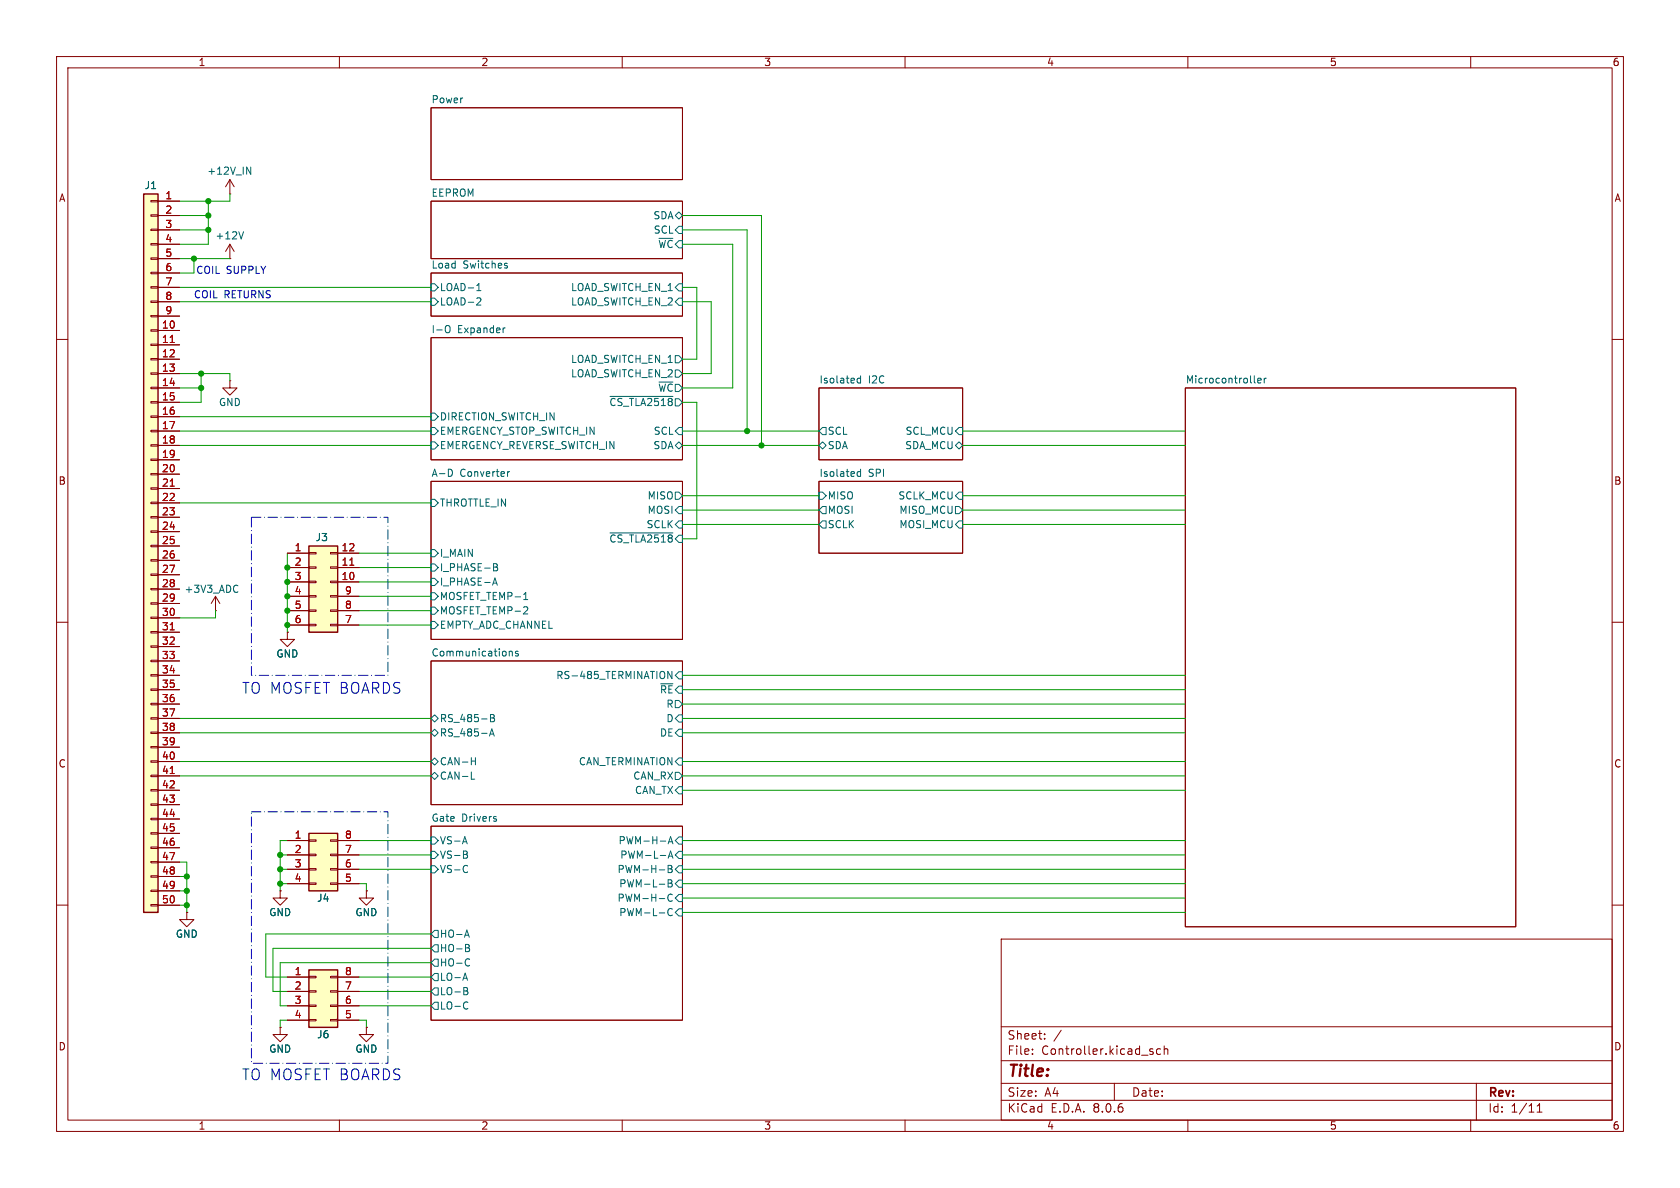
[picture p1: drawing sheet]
<svg xmlns="http://www.w3.org/2000/svg" width="297mm" height="210mm" viewBox="0 0 297 210" stroke-linecap="round" stroke-linejoin="round" font-family="sans-serif">
<g fill="none" stroke="#840000" stroke-width=".18">
<path d="M10 10h277v190h-277zM12 12h273v186h-273zM60 10v2M76.2 19.1h44.4v12.7h-44.4zM110 10v2M160 10v2M210 10v2M260 10v2M76.2 35.6h44.4v10.1h-44.4zM10 60h2M76.2 59.7h44.4v21.6h-44.4zM76.2 48.3h44.4v7.6h-44.4z"/>
<path d="M285 60h2M144.8 68.6h25.4v12.7h-25.4zM209.5 68.6h58.5v95.2h-58.5zM76.2 85.1h44.4v27.9h-44.4zM144.8 85.1h25.4v12.7h-25.4zM10 110h2M76.2 116.8h44.4v25.4h-44.4zM285 110h2M10 160h2M76.2 146.1h44.4v34.2h-44.4zM285 160h2M33 161.3v1.3h1.3l-1.3 1.2-1.3-1.2h1.3"/>
<path d="M33 161.3h.1M177 166h108v32h-108zM49.5 181.6v1.3h1.3l-1.3 1.3-1.2-1.3h1.2M49.5 181.6h.1M60 198v2M64.8 181.6v1.3h-1.3l1.3 1.3 1.2-1.3h-1.2M64.8 181.6h.1M110 198v2M160 198v2M177 194.5h108M177 191.5h108M177 187.5h108"/>
<path d="M177 181.5h108M182.5 186.3v.1M182.5 185.5v.1M184.7 183.6v.1M184.7 182.8v.1M187.6 182.1l-1.3 2M197 191.5v3M203.5 185.9l.3 .1 .1 .2-.2 .2h-.3M203.5 185.4l.3 .1M205.2 185.5l-.5-.1-.2 .3v.4l.1 .2h.6M205.8 185.5l.2-.1 .4 .1 .1 .9M205.8 184.9v1.5"/>
<path d="M210 198v2M260 198v2M261 191.5v6.5M271.7 196.6h.9M271.7 195.5l.5-.4v1.5"/>
</g>
<g fill="none" stroke="#006464" stroke-width=".18">
<path d="M119.4 38.1l.6-.6 .6 .6-.6 .6zM76.2 52.7h.6l.7 .6-.7 .7h-.6zM76.2 50.2h.6l.7 .6-.7 .6h-.6zM79 57.5a.43 .43 0 0 1 .6 .5v.4a.43 .43 0 0 1-.6 .4M84.3 51.4h.7M84.3 50.5l.4-.4v1.3M84.5 52.6l.4 .1 .1 .3-.8 .9h.8M89.3 58h-.2M89.4 47h.3v.2l-.2 .2h-.2M89.4 46.5l.3 .1M119.4 40.6l.6-.6h.6v1.3h-.6zM119.4 53.3l.6-.6h.6v1.3h-.6z"/>
<path d="M120 50.2h.6v1.2h-.6l-.6-.6zM76.2 75.6h.6l.7 .6-.7 .6h-.6zM76.2 73h.6l.7 .7-.7 .6h-.6zM76.2 78.1h.6l.7 .6-.7 .7h-.6zM107.8 70.1h11.2M119.4 78.7l.6-.6 .6 .6-.6 .7zM119.4 76.2l.6-.6h.6v1.2h-.6zM119.4 65.4h.6l.6 .6-.6 .7h-.6zM119.4 62.9h.6l.6 .6-.6 .6h-.6zM144.8 78.7l.6-.6 .6 .6-.6 .7zM145.4 75.6h.6v1.2h-.6l-.6-.6zM152.1 66.4v1.3"/>
<path d="M152.1 66.9h-.3l-.3 .2 .2 .5h.4M168.9 78.7l.6-.6 .7 .6-.7 .7zM169.5 75.6h.7v1.2h-.7l-.6-.6zM221.7 67.5l.2 .2M222.4 67.3l.6-.1-.1-.3h-.4l-.1 .1v.6h.5M223.5 66.9v.8M223.9 66.9l-.4 .2M76.2 88.3h.6l.7 .6-.7 .6h-.6zM76.2 99.7h.6l.7 .6-.7 .7h-.6zM76.2 97.2h.6l.7 .6-.7 .6h-.6zM79.7 83l.3 .5-.3 .7M87.3 99.6l.6 .2v.2l-.2 .2"/>
<path d="M89.7 83.4v.8M90.1 83.4l-.4 .2M107.8 94.2h11.2M119.4 92.7l.6-.6h.6v1.2h-.6zM119.4 87h.6l.6 .6-.6 .7h-.6zM120 89.5h.6v1.3h-.6l-.6-.6zM144.8 87h.6l.6 .6-.6 .7h-.6zM145.4 89.5h.6v1.3h-.6l-.6-.6zM145.4 92.1h.6v1.2h-.6l-.6-.6zM152.1 83.4h-.3l-.3 .2 .2 .6h.4M152.1 82.9v1.3M168.9 89.5h.6l.7 .7-.7 .6h-.6z"/>
<path d="M169.5 87h.7v1.3h-.7l-.6-.7zM169.5 92.1h.7v1.2h-.7l-.6-.6zM76.2 109.9h.6l.7 .6-.7 .6h-.6zM76.2 104.8h.6l.7 .6-.7 .6h-.6zM76.2 107.3h.6l.7 .7-.7 .6h-.6zM76.2 102.2h.6l.7 .7-.7 .6h-.6zM87.1 103.4l.4-1.2 .4 1.2M87.2 103.1h.6M87.3 100.2h.4M87.7 100.2l.3 .3-.1 .3-.6 .1M90 115.1v.9M90 115.2l.2-.1 .3 .1 .1 .8"/>
<path d="M91.6 115.2l-.3-.1-.2 .2 .1 .2 .4 .1v.3h-.5M92.6 106h.7M92.7 105l.2-.3v1.3M92.8 107.3h.4l.1 .3-.8 .9h.8M118.8 118.7v1.3l-.7-1.3v1.3M120 118.7h.6v1.3h-.6l-.6-.6zM76.2 137.2l.6-.7 .7 .7-.7 .6zM76.2 134.6l.6-.6 .7 .6-.7 .7zM76.2 129.5l.6-.6 .7 .6-.7 .7zM76.2 127l.6-.6 .7 .6-.7 .6zM83.3 137.7h.6M83.3 134.5h.8"/>
<path d="M84.1 133.9v1.3M86.5 130.1l.5-1.3 .4 1.3M86.7 129.8h.6M86.7 126.3h.4l.3 .3-.3 .3 .3 .1v.3l-.2 .3h-.5zM86.7 126.9h.4M116.8 120.9h2.2M119.4 136.5h.6l.6 .7-.6 .6h-.6zM119.4 134.6l.6-.6h.6v1.3h-.6zM119.4 127l.6-.6h.6v1.2h-.6zM119.4 129.5l.6-.6h.6v1.3h-.6zM119.4 123.8h.6l.6 .7-.6 .6h-.6zM120 139.1h.6v1.2h-.6l-.6-.6z"/>
<path d="M76.2 148h.6l.7 .6-.7 .6h-.6zM76.2 150.5h.6l.7 .6-.7 .7h-.6zM76.2 153h.6l.7 .7-.7 .6h-.6zM81.9 148.8h.6M81.9 150.4l.6 .2 .1 .2-.2 .2M81.9 151h.5M82.2 147.9l.4 1.3M82.4 151l.3 .3-.1 .3-.7 .1M82.4 153l.3 .1M82.7 154.1l-.3 .1M87.7 144.8v.3M118.1 153h.4l.3 .2-.3 .4 .3 .1v.3l-.2 .2h-.5z"/>
<path d="M118.1 155.5h.4l.3 .3-.3 .3 .3 .1v.3l-.2 .3h-.5zM118.1 153.6h.4M118.1 151.7l.4-1.3 .5 1.3M118.1 156.1h.4M118.1 149.2l.4-1.3 .5 1.3M118.2 148.8h.6M118.2 151.3h.6M118.8 158.2a.6 .6 0 0 0-.8 .4 .6 .6 0 0 0 .6 .7l.2-.1M119.4 158.8l.6-.7h.6v1.3h-.6zM119.4 156.2l.6-.6h.6v1.2h-.6zM120 153h.6v1.3h-.6l-.6-.6zM120 150.5h.6v1.3h-.6l-.6-.7z"/>
<path d="M120 148h.6v1.2h-.6l-.6-.6zM76.8 164.5h.7v1.2h-.7l-.6-.6zM76.8 172.1h.7v1.3h-.7l-.6-.7zM76.8 167h.7v1.3h-.7l-.6-.7zM76.8 174.6h.7v1.3h-.7l-.6-.6zM76.8 177.2h.7v1.2h-.7l-.6-.6zM76.8 169.5h.7v1.3h-.7l-.6-.6zM81.9 172.9h.6M82 174.6l.6 .1 .1 .2-.3 .3M82 175.2h.4M82.2 172l.5 1.3M82.2 165.3h.6"/>
<path d="M82.3 166.9l.6 .2 .1 .2-.3 .3M82.3 167.6h.4M82.4 177.1l.3 .1M82.4 175.2l.3 .2v.3l-.7 .1M82.5 164.4l.5 1.3M82.7 169.5l.3 .1M82.7 178.3l-.3 .1M82.7 167.6l.3 .2v.3l-.7 .1M83 170.6l-.3 .2M118.8 160.7a.6 .6 0 0 0-.8 .4 .6 .6 0 0 0 .6 .8l.2-.2M120 160.7h.6v1.2h-.6l-.6-.6z"/>
</g>
<path d="M54.6 171.5h5.1v10.1h-5.1z" fill="#ffffc2"/>
<g fill="none" stroke="#840000" stroke-width=".18">
<path d="M38.1 108h.1M38.1 105.4l-.8 1.3M38.1 105.4v2.6M38.1 105.4l.8 1.3M50.8 172.7h3.8M50.8 175.3h3.8M50.8 177.8h3.8M54.6 177.7h1.3v.2h-1.3zM54.6 175.1h1.3v.3h-1.3zM54.6 172.6h1.3v.2h-1.3zM58.4 177.7h1.3v.2h-1.3zM58.4 175.1h1.3v.3h-1.3z"/>
<path d="M58.4 172.6h1.3v.2h-1.3zM59.7 172.7h3.8M59.7 175.3h3.8M59.7 177.8h3.8M50.8 180.3h3.8M54.6 180.2h1.3v.3h-1.3zM58.4 180.2h1.3v.3h-1.3zM59.7 180.3h3.8"/>
</g>
<path d="M54.6 171.5h5.1v10.1h-5.1z" fill="none" stroke="#840000" stroke-width=".25"/>
<path d="M41.8 103.4l.3 .2M42.1 104.6l-.3 .1" fill="none" stroke="#006464" stroke-width=".18"/>
<path d="M54.6 147.3h5.1v10.2h-5.1z" fill="#ffffc2"/>
<g fill="none" stroke="#840000" stroke-width=".18">
<path d="M40.6 45.7h.1M40.6 43.2l-.7 1.3M40.6 43.2v2.5M40.6 43.2l.8 1.3M49.5 157.5v1.3h1.3l-1.3 1.2-1.2-1.2h1.2M49.5 157.5h.1M50.8 148.6h3.8M50.8 151.1h3.8M50.8 153.7h3.8M50.8 156.2h3.8M54.6 156.1h1.3v.2h-1.3zM54.6 153.5h1.3v.3h-1.3z"/>
<path d="M54.6 151h1.3v.3h-1.3zM54.6 148.5h1.3v.2h-1.3zM58.4 156.1h1.3v.2h-1.3zM58.4 153.5h1.3v.3h-1.3zM58.4 151h1.3v.3h-1.3zM58.4 148.5h1.3v.2h-1.3zM59.7 148.6h3.8M59.7 151.1h3.8M59.7 153.7h3.8M59.7 156.2h3.8M64.8 157.5v1.3h-1.3l1.3 1.2 1.2-1.2h-1.2M64.8 157.5h.1"/>
</g>
<path d="M54.6 147.3h5.1v10.2h-5.1z" fill="none" stroke="#840000" stroke-width=".25"/>
<path d="M43.1 41l-.5 1.2" fill="none" stroke="#006464" stroke-width=".18"/>
<path d="M25.4 34.3h2.5v127h-2.5z" fill="#ffffc2"/>
<g fill="none" stroke="#840000" stroke-width=".18">
<path d="M26.7 38h1.2v.2h-1.2zM26.7 35.4h1.2v.3h-1.2zM27.9 35.6h3.8M27.9 38.1h3.8M26.7 58.3h1.2v.2h-1.2zM26.7 55.8h1.2v.2h-1.2zM26.7 53.2h1.2v.3h-1.2zM26.7 50.7h1.2v.2h-1.2zM26.7 48.1h1.2v.3h-1.2zM26.7 45.6h1.2v.2h-1.2zM26.7 43.1h1.2v.2h-1.2zM26.7 40.5h1.2v.3h-1.2z"/>
<path d="M27.9 58.4h3.8M27.9 40.6h3.8M27.9 43.2h3.8M27.9 45.7h3.8M27.9 48.3h3.8M27.9 50.8h3.8M27.9 53.3h3.8M27.9 55.9h3.8M26.7 78.6h1.2v.3h-1.2zM26.7 76.1h1.2v.2h-1.2zM26.7 73.5h1.2v.3h-1.2zM26.7 71h1.2v.2h-1.2z"/>
<path d="M26.7 68.5h1.2v.2h-1.2zM26.7 65.9h1.2v.3h-1.2zM26.7 63.4h1.2v.2h-1.2zM26.7 60.8h1.2v.3h-1.2zM27.9 61h3.8M27.9 63.5h3.8M27.9 66h3.8M27.9 68.6h3.8M27.9 71.1h3.8M27.9 73.7h3.8M27.9 76.2h3.8M27.9 78.7h3.8"/>
<path d="M40.6 67.3v1.3h1.3l-1.3 1.3-1.2-1.3h1.2M40.6 67.3h.1M26.7 98.9h1.2v.3h-1.2zM26.7 96.4h1.2v.2h-1.2zM26.7 93.9h1.2v.2h-1.2zM26.7 91.3h1.2v.3h-1.2zM26.7 88.8h1.2v.2h-1.2zM26.7 86.2h1.2v.3h-1.2zM26.7 83.7h1.2v.2h-1.2zM26.7 81.2h1.2v.2h-1.2zM27.9 81.3h3.8M27.9 83.8h3.8"/>
<path d="M27.9 86.4h3.8M27.9 88.9h3.8M27.9 91.4h3.8M27.9 94h3.8M27.9 96.5h3.8M27.9 99.1h3.8M26.7 119.3h1.2v.2h-1.2zM26.7 116.7h1.2v.3h-1.2zM26.7 114.2h1.2v.2h-1.2zM26.7 111.6h1.2v.3h-1.2zM26.7 109.1h1.2v.2h-1.2zM26.7 106.6h1.2v.2h-1.2z"/>
<path d="M26.7 104h1.2v.3h-1.2zM26.7 101.5h1.2v.2h-1.2zM27.9 101.6h3.8M27.9 104.1h3.8M27.9 106.7h3.8M27.9 109.2h3.8M27.9 111.8h3.8M27.9 114.3h3.8M27.9 116.8h3.8M27.9 119.4h3.8M50.8 111.8v1.2h1.3l-1.3 1.3-1.3-1.3h1.3M50.8 111.8h.1"/>
<path d="M26.7 139.6h1.2v.2h-1.2zM26.7 137h1.2v.3h-1.2zM26.7 134.5h1.2v.2h-1.2zM26.7 132h1.2v.2h-1.2zM26.7 129.4h1.2v.3h-1.2zM26.7 126.9h1.2v.2h-1.2zM26.7 124.3h1.2v.3h-1.2zM26.7 121.8h1.2v.2h-1.2zM27.9 121.9h3.8M27.9 124.5h3.8M27.9 127h3.8M27.9 129.5h3.8"/>
<path d="M27.9 132.1h3.8M27.9 134.6h3.8M27.9 137.2h3.8M27.9 139.7h3.8M26.7 159.9h1.2v.2h-1.2zM26.7 157.4h1.2v.2h-1.2zM26.7 154.8h1.2v.3h-1.2zM26.7 152.3h1.2v.2h-1.2zM26.7 149.7h1.2v.3h-1.2zM26.7 147.2h1.2v.2h-1.2zM26.7 144.7h1.2v.2h-1.2zM26.7 142.1h1.2v.3h-1.2z"/>
<path d="M27.9 142.2h3.8M27.9 144.8h3.8M27.9 147.3h3.8M27.9 149.9h3.8M27.9 152.4h3.8M27.9 154.9h3.8M27.9 157.5h3.8M27.9 160h3.8"/>
</g>
<path d="M25.4 34.3h2.5v127h-2.5z" fill="none" stroke="#840000" stroke-width=".25"/>
<path d="M30.1 60.5h.7M30.1 85.9h.7M30.1 111.3h.7M30.1 136.7h.7" fill="none" stroke="#a90000" stroke-width=".18"/>
<path d="M54.6 96.5h5.1v15.3h-5.1z" fill="#ffffc2"/>
<g fill="none" stroke="#840000" stroke-width=".18">
<path d="M27.9 35.6h3.8M27.9 38.1h3.8M40.6 34.3h.1M40.6 31.8l-.7 1.2M40.6 31.8v2.5M40.6 31.8l.8 1.2M27.9 58.4h3.8M27.9 40.6h3.8M27.9 43.2h3.8M27.9 45.7h3.8M27.9 48.3h3.8M27.9 50.8h3.8"/>
<path d="M27.9 53.3h3.8M27.9 55.9h3.8M27.9 61h3.8M27.9 63.5h3.8M27.9 66h3.8M27.9 68.6h3.8M27.9 71.1h3.8M27.9 73.7h3.8M27.9 76.2h3.8M27.9 78.7h3.8M27.9 81.3h3.8M27.9 83.8h3.8"/>
<path d="M27.9 86.4h3.8M27.9 88.9h3.8M27.9 91.4h3.8M27.9 94h3.8M27.9 96.5h3.8M27.9 99.1h3.8M50.8 97.8h3.8M54.6 97.7h1.3v.2h-1.3zM58.4 97.7h1.3v.2h-1.3zM59.7 97.8h3.8M27.9 101.6h3.8M27.9 104.1h3.8"/>
<path d="M27.9 106.7h3.8M27.9 109.2h3.8M27.9 111.8h3.8M27.9 114.3h3.8M27.9 116.8h3.8M27.9 119.4h3.8M50.8 111.8h.1M50.8 102.9h3.8M50.8 100.3h3.8M50.8 105.4h3.8M50.8 108h3.8M50.8 110.5h3.8"/>
<path d="M54.6 110.4h1.3v.2h-1.3zM54.6 107.8h1.3v.3h-1.3zM54.6 105.3h1.3v.2h-1.3zM54.6 102.7h1.3v.3h-1.3zM54.6 100.2h1.3v.3h-1.3zM58.4 110.4h1.3v.2h-1.3zM58.4 107.8h1.3v.3h-1.3zM58.4 105.3h1.3v.2h-1.3zM58.4 102.7h1.3v.3h-1.3zM58.4 100.2h1.3v.3h-1.3zM59.7 102.9h3.8M59.7 100.3h3.8"/>
<path d="M59.7 105.4h3.8M59.7 108h3.8M59.7 110.5h3.8M27.9 121.9h3.8M27.9 124.5h3.8M27.9 127h3.8M27.9 129.5h3.8M27.9 132.1h3.8M27.9 134.6h3.8M27.9 137.2h3.8M27.9 139.7h3.8M27.9 142.2h3.8"/>
<path d="M27.9 144.8h3.8M27.9 147.3h3.8M27.9 149.9h3.8M27.9 152.4h3.8M27.9 154.9h3.8M27.9 157.5h3.8M49.5 157.5h.1M50.8 148.6h3.8M50.8 151.1h3.8M50.8 153.7h3.8M50.8 156.2h3.8M59.7 148.6h3.8"/>
<path d="M59.7 151.1h3.8M59.7 153.7h3.8M59.7 156.2h3.8M64.8 157.5h.1M27.9 160h3.8M33 161.3h.1M50.8 172.7h3.8M50.8 175.3h3.8M50.8 177.8h3.8M59.7 172.7h3.8M59.7 175.3h3.8M59.7 177.8h3.8"/>
<path d="M49.5 181.6h.1M50.8 180.3h3.8M59.7 180.3h3.8M64.8 181.6h.1"/>
</g>
<path d="M54.6 96.5h5.1v15.3h-5.1z" fill="none" stroke="#840000" stroke-width=".25"/>
<path d="M30.1 60.5h.7M30.1 85.9h.7M61.8 99.9h.8M30.1 111.3h.7M30.1 136.7h.7" fill="none" stroke="#a90000" stroke-width=".18"/>
<path d="M43.6 29.5l.7 1.3v-1.3" fill="none" stroke="#006464" stroke-width=".18"/>
<path d="M44.4 91.4h24.2v28h-24.2zM44.4 143.5h24.2v44.5h-24.2z" fill="none" stroke="#0000c2" stroke-width=".18" stroke-dasharray="1.7 .6 0 .6"/>
<g fill="none" stroke="#009600" stroke-width=".18">
<path d="M31.7 38.1h5.1M36.8 35.6v7.6h-5.1M40.6 34.3v1.3h-8.9M120.6 38.1h14v40.6M31.7 53.3h44.5M31.7 50.8h44.5M31.7 40.6h5.1M31.7 45.7h8.9M34.3 45.7v2.6h-2.6M120.6 43.2h8.9v25.4h-8.9M120.6 40.6h11.5v35.6M120.6 53.3h5.1v12.7h-5.1"/>
<path d="M120.6 50.8h2.6v12.7h-2.6M31.7 76.2h44.5M31.7 78.7h44.5M31.7 68.6h3.9M31.7 66h8.9v1.3M31.7 73.7h44.5M35.6 66v5.1h-3.9M120.6 76.2h24.2M120.6 78.7h24.2M120.6 71.1h2.6v24.2h-2.6M170.2 76.2h39.3M170.2 78.7h39.3"/>
<path d="M31.7 88.9h44.5M50.8 97.8v14M63.5 97.8h12.7M120.6 87.6h24.2M120.6 92.7h24.2M120.6 90.2h24.2M170.2 87.6h39.3M170.2 92.7h39.3M170.2 90.2h39.3M38.1 108v1.2h-6.4M63.5 100.3h12.7M63.5 102.9h12.7"/>
<path d="M63.5 108h12.7M63.5 110.5h12.7M63.5 105.4h12.7M120.6 119.4h88.9M31.7 137.2h44.5M31.7 134.6h44.5M31.7 127h44.5M31.7 129.5h44.5M120.6 137.2h88.9M120.6 134.6h88.9M120.6 127h88.9M120.6 129.5h88.9"/>
<path d="M120.6 121.9h88.9M120.6 124.5h88.9M120.6 139.7h88.9M31.7 157.5h1.3M31.7 152.4h1.3v8.9M31.7 154.9h1.3M49.5 156.2h1.3M49.5 153.7h1.3M49.5 151.1h1.3M50.8 148.6h-1.3v8.9M63.5 156.2h1.3v1.3M63.5 153.7h12.7"/>
<path d="M63.5 151.1h12.7M63.5 148.6h12.7M120.6 156.2h88.9M120.6 153.7h88.9M120.6 151.1h88.9M120.6 148.6h88.9M120.6 158.8h88.9M31.7 160h1.3M63.5 177.8h12.7M63.5 175.3h12.7M63.5 172.7h12.7M76.2 170.2h-26.7v7.6h1.3"/>
<path d="M76.2 167.6h-27.9v7.7h2.5M76.2 165.1h-29.2v7.6h3.8M120.6 161.3h88.9M50.8 180.3h-1.3v1.3M63.5 180.3h1.3v1.3"/>
</g>
<g fill="#009600" stroke="#009600" stroke-width=".18">
<circle cx="33" cy="160" r=".46"/>
<circle cx="33" cy="154.9" r=".46"/>
<circle cx="33" cy="157.5" r=".46"/>
<circle cx="49.5" cy="151.1" r=".46"/>
<circle cx="49.5" cy="153.7" r=".46"/>
<circle cx="49.5" cy="156.2" r=".46"/>
<circle cx="134.6" cy="78.7" r=".46"/>
<circle cx="132.1" cy="76.2" r=".46"/>
<circle cx="34.3" cy="45.7" r=".46"/>
<circle cx="36.8" cy="40.6" r=".46"/>
<circle cx="36.8" cy="38.1" r=".46"/>
<circle cx="36.8" cy="35.6" r=".46"/>
<circle cx="35.6" cy="68.6" r=".46"/>
<circle cx="35.6" cy="66" r=".46"/>
<circle cx="50.8" cy="102.9" r=".46"/>
<circle cx="50.8" cy="110.5" r=".46"/>
<circle cx="50.8" cy="108" r=".46"/>
<circle cx="50.8" cy="105.4" r=".46"/>
<circle cx="50.8" cy="100.3" r=".46"/>
</g>
<text font-size="2.8" fill="#840000" x="178" y="190.9">Title:</text>
<g font-size="2.7" fill="#0000c2">
<text x="42.7" y="122.9">TO MOSFET BOARDS</text>
<text x="42.7" y="191.2">TO MOSFET BOARDS</text>
</g>
<g font-size="2.1" fill="#840000">
<text x="178" y="184">Sheet:</text>
<text x="178" y="186.7">File:</text>
<text x="184.1" y="186.7">Controller.kicad_sch</text>
<text x="178" y="196.9">KiCad</text>
<text x="178" y="194.1">Size:</text>
<text x="184.7" y="194.1">A4</text>
<text x="185.7" y="196.9">E.D.A.</text>
<text x="193.3" y="196.9">8.0.6</text>
<text x="200" y="194.1">Date:</text>
<text x="263" y="194.3">Rev:</text>
<text x="263" y="196.9">Id:</text>
<text x="267.1" y="196.9">1/11</text>
</g>
<g font-size="1.8" fill="#840000">
<text x="35" y="11.9">1</text>
<text x="85" y="11.9">2</text>
<text x="135" y="11.9">3</text>
<text x="185" y="11.9">4</text>
<text x="235" y="11.9">5</text>
<text x="285" y="11.9">6</text>
<text x="10.3" y="35.9">A</text>
<text x="285.3" y="35.9">A</text>
<text x="10.3" y="85.9">B</text>
<text x="285.3" y="85.9">B</text>
<text x="10.3" y="135.9">C</text>
<text x="285.3" y="135.9">C</text>
<text x="10.3" y="185.9">D</text>
<text x="285.3" y="185.9">D</text>
<text x="35" y="199.9">1</text>
<text x="85" y="199.9">2</text>
<text x="135" y="199.9">3</text>
<text x="185" y="199.9">4</text>
<text x="235" y="199.9">5</text>
<text x="285" y="199.9">6</text>
</g>
<g font-size="1.8" fill="#006464">
<text x="76.2" y="18.3">Power</text>
<text x="25.5" y="33.6">J1</text>
<text x="36.5" y="31.1">+12V_IN</text>
<text x="76.2" y="34.8">EEPROM</text>
<text x="115.4" y="39">SDA</text>
<text x="115.5" y="41.5">SCL</text>
<text x="38" y="42.5">+12V</text>
<text x="76.2" y="47.5">Load</text>
<text x="81.8" y="47.5">Switches</text>
<text x="116.3" y="44">~{WC}</text>
<text x="77.7" y="51.7">LOAD-1</text>
<text x="100.8" y="51.7">LOAD_SWITCH_EN_1</text>
<text x="76.2" y="59">I-O</text>
<text x="77.7" y="54.2">LOAD-2</text>
<text x="80.9" y="59">Expander</text>
<text x="100.8" y="54.2">LOAD_SWITCH_EN_2</text>
<text x="100.8" y="64.4">LOAD_SWITCH_EN_1</text>
<text x="38.6" y="72">GND</text>
<text x="100.8" y="66.9">LOAD_SWITCH_EN_2</text>
<text x="107.6" y="72">~{CS_TLA2518}</text>
<text x="116.3" y="69.4">~{WC}</text>
<text x="144.8" y="67.9">Isolated</text>
<text x="153.5" y="67.9">I2C</text>
<text x="209.5" y="67.9">Microcontroller</text>
<text x="77.7" y="77.1">EMERGENCY_STOP_SWITCH_IN</text>
<text x="77.7" y="74.5">DIRECTION_SWITCH_IN</text>
<text x="115.5" y="77.1">SCL</text>
<text x="146.2" y="77.1">SCL</text>
<text x="160" y="77.1">SCL_MCU</text>
<text x="77.7" y="79.6">EMERGENCY_REVERSE_SWITCH_IN</text>
<text x="115.4" y="79.6">SDA</text>
<text x="146.2" y="79.6">SDA</text>
<text x="159.9" y="79.6">SDA_MCU</text>
<text x="76.2" y="84.4">A-D</text>
<text x="77.7" y="89.8">THROTTLE_IN</text>
<text x="81.3" y="84.4">Converter</text>
<text x="114.4" y="88.5">MISO</text>
<text x="144.8" y="84.4">Isolated</text>
<text x="146.2" y="88.5">MISO</text>
<text x="153.5" y="84.4">SPI</text>
<text x="158.7" y="88.5">SCLK_MCU</text>
<text x="55.7" y="95.9">J3</text>
<text x="114.2" y="93.6">SCLK</text>
<text x="114.4" y="91">MOSI</text>
<text x="146.2" y="91">MOSI</text>
<text x="146.2" y="93.6">SCLK</text>
<text x="158.9" y="91">MISO_MCU</text>
<text x="158.9" y="93.6">MOSI_MCU</text>
<text x="77.7" y="101.2">I_PHASE-B</text>
<text x="77.7" y="98.7">I_MAIN</text>
<text x="107.6" y="96.1">~{CS_TLA2518}</text>
<text x="32.5" y="105">+3V3_ADC</text>
<text x="77.7" y="106.3">MOSFET_TEMP-1</text>
<text x="77.7" y="103.7">I_PHASE-A</text>
<text x="77.7" y="111.4">EMPTY_ADC_CHANNEL</text>
<text x="77.7" y="108.8">MOSFET_TEMP-2</text>
<text x="48.8" y="116.4">GND</text>
<text x="76.2" y="116.1">Communications</text>
<text x="98.2" y="120.2">RS-485_TERMINATION</text>
<text x="116.6" y="122.8">~{RE}</text>
<text x="117.7" y="125.3">R</text>
<text x="77.7" y="130.4">RS_485-A</text>
<text x="77.7" y="127.9">RS_485-B</text>
<text x="116.6" y="130.4">DE</text>
<text x="117.7" y="127.9">D</text>
<text x="77.7" y="135.5">CAN-H</text>
<text x="102.2" y="135.5">CAN_TERMINATION</text>
<text x="77.7" y="138">CAN-L</text>
<text x="111.9" y="138">CAN_RX</text>
<text x="112.2" y="140.6">CAN_TX</text>
<text x="76.2" y="145.3">Gate</text>
<text x="77.7" y="149.5">VS-A</text>
<text x="81.6" y="145.3">Drivers</text>
<text x="109.2" y="149.5">PWM-H-A</text>
<text x="77.7" y="152">VS-B</text>
<text x="77.7" y="154.5">VS-C</text>
<text x="109.1" y="154.5">PWM-H-B</text>
<text x="109.6" y="152">PWM-L-A</text>
<text x="56" y="159.6">J4</text>
<text x="109.1" y="159.6">PWM-H-C</text>
<text x="109.4" y="157.1">PWM-L-B</text>
<text x="31" y="166">GND</text>
<text x="47.5" y="162.2">GND</text>
<text x="62.7" y="162.2">GND</text>
<text x="77.7" y="166">HO-A</text>
<text x="109.4" y="162.2">PWM-L-C</text>
<text x="77.7" y="173.6">LO-A</text>
<text x="77.7" y="168.5">HO-B</text>
<text x="77.7" y="171">HO-C</text>
<text x="77.7" y="176.1">LO-B</text>
<text x="77.7" y="178.7">LO-C</text>
<text x="56" y="183.7">J6</text>
<text x="47.5" y="186.3">GND</text>
<text x="62.7" y="186.3">GND</text>
</g>
<g font-size="1.8" fill="#a90000">
<text x="29.1" y="35.3">1</text>
<text x="29.1" y="37.8">2</text>
<text x="29.1" y="40.4">3</text>
<text x="29.1" y="42.9">4</text>
<text x="29.1" y="45.5">5</text>
<text x="29.1" y="48">6</text>
<text x="29.1" y="50.5">7</text>
<text x="29.1" y="53.1">8</text>
<text x="28.5" y="58.2">10</text>
<text x="29.1" y="55.6">9</text>
<text x="28.5" y="60.7">11</text>
<text x="28.5" y="63.2">12</text>
<text x="28.5" y="65.8">13</text>
<text x="28.5" y="68.3">14</text>
<text x="28.5" y="70.9">15</text>
<text x="28.5" y="73.4">16</text>
<text x="28.5" y="75.9">17</text>
<text x="28.5" y="78.5">18</text>
<text x="28.5" y="81">19</text>
<text x="28.5" y="83.6">20</text>
<text x="28.5" y="86.1">21</text>
<text x="28.5" y="88.6">22</text>
<text x="28.5" y="91.2">23</text>
<text x="28.5" y="93.7">24</text>
<text x="28.5" y="96.3">25</text>
<text x="28.5" y="98.8">26</text>
<text x="28.5" y="101.3">27</text>
<text x="52" y="97.5">1</text>
<text x="52" y="100.1">2</text>
<text x="60.3" y="100.1">11</text>
<text x="60.3" y="97.5">12</text>
<text x="28.5" y="103.9">28</text>
<text x="28.5" y="106.4">29</text>
<text x="52" y="102.6">3</text>
<text x="52" y="105.2">4</text>
<text x="52" y="107.7">5</text>
<text x="60.3" y="102.6">10</text>
<text x="60.9" y="107.7">8</text>
<text x="60.9" y="105.2">9</text>
<text x="28.5" y="109">30</text>
<text x="28.5" y="111.5">31</text>
<text x="52" y="110.2">6</text>
<text x="60.9" y="110.2">7</text>
<text x="28.5" y="114">32</text>
<text x="28.5" y="116.6">33</text>
<text x="28.5" y="119.1">34</text>
<text x="28.5" y="121.7">35</text>
<text x="28.5" y="124.2">36</text>
<text x="28.5" y="126.7">37</text>
<text x="28.5" y="129.3">38</text>
<text x="28.5" y="131.8">39</text>
<text x="28.5" y="134.4">40</text>
<text x="28.5" y="136.9">41</text>
<text x="28.5" y="139.4">42</text>
<text x="28.5" y="142">43</text>
<text x="28.5" y="144.5">44</text>
<text x="28.5" y="147.1">45</text>
<text x="28.5" y="149.6">46</text>
<text x="52" y="148.3">1</text>
<text x="60.9" y="148.3">8</text>
<text x="28.5" y="152.1">47</text>
<text x="28.5" y="154.7">48</text>
<text x="52" y="150.9">2</text>
<text x="52" y="153.4">3</text>
<text x="52" y="156">4</text>
<text x="60.9" y="156">5</text>
<text x="60.9" y="153.4">6</text>
<text x="60.9" y="150.9">7</text>
<text x="28.5" y="157.2">49</text>
<text x="28.5" y="159.8">50</text>
<text x="52" y="172.5">1</text>
<text x="60.9" y="172.5">8</text>
<text x="52" y="175">2</text>
<text x="52" y="177.5">3</text>
<text x="60.9" y="177.5">6</text>
<text x="60.9" y="175">7</text>
<text x="52" y="180.1">4</text>
<text x="60.9" y="180.1">5</text>
</g>
<g font-size="1.8" fill="#0000c2">
<text x="34.2" y="52.9">COIL</text>
<text x="34.6" y="48.6">COIL</text>
<text x="39.6" y="52.9">RETURNS</text>
<text x="40" y="48.6">SUPPLY</text>
</g>
</svg>
